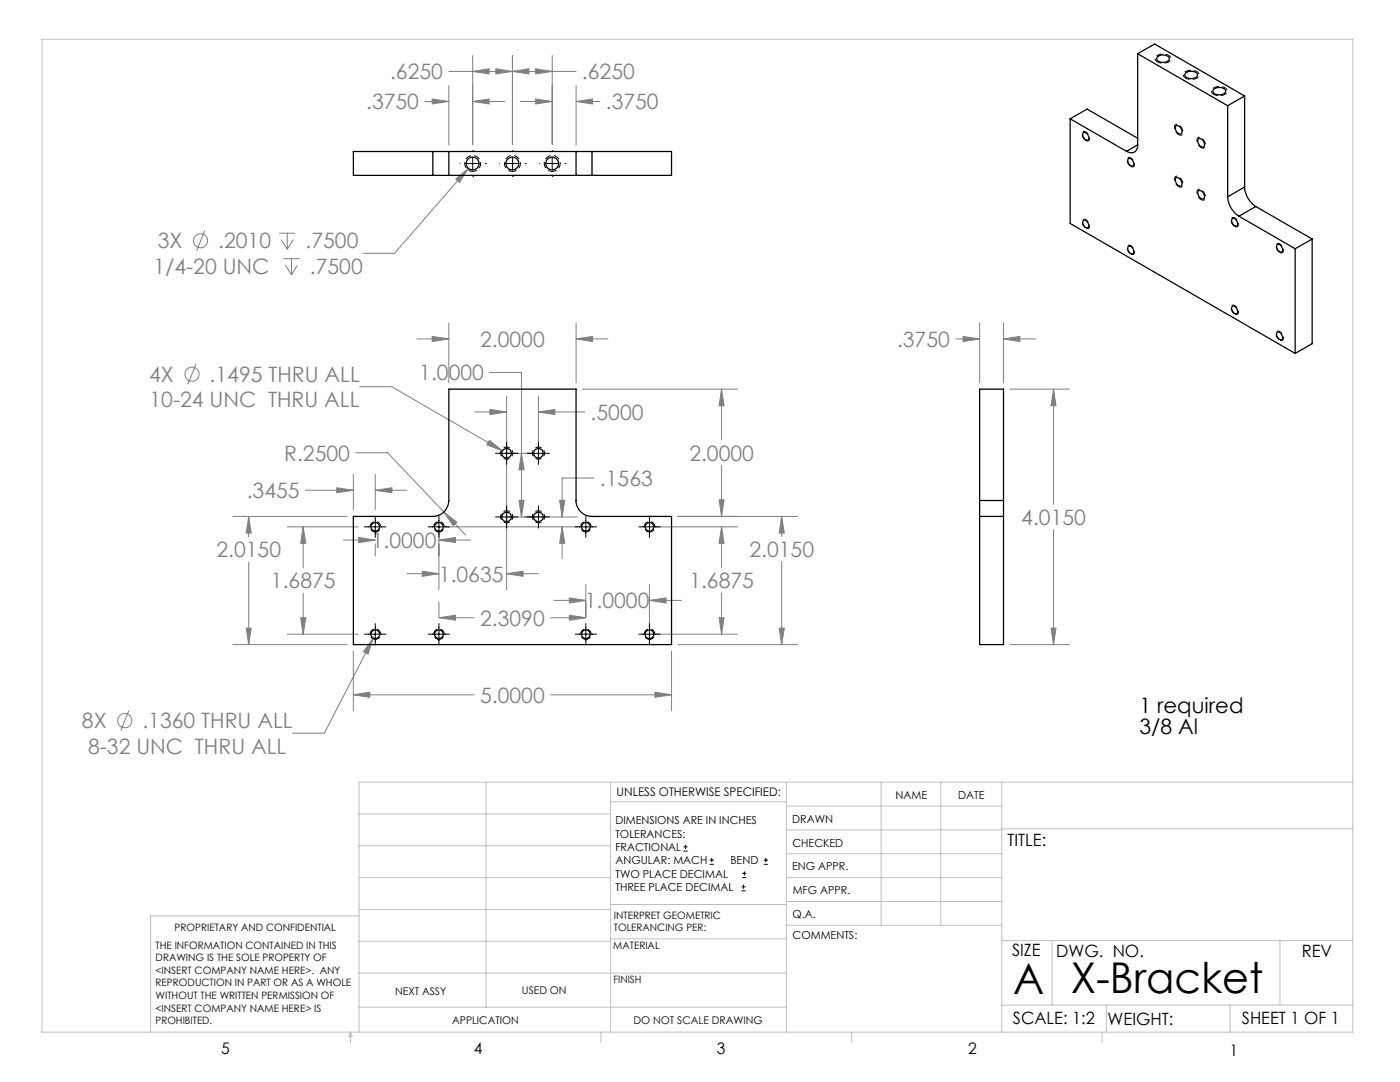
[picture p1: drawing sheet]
<svg xmlns="http://www.w3.org/2000/svg" width="279mm" height="216mm" viewBox="0 0 279 216" stroke-linecap="round" stroke-linejoin="round" font-family="sans-serif">
<g fill="none" stroke="#808080" stroke-width=".2">
<path d="M86.3 19.8l3.3 .4-3.3 .5zM89.6 17.1v11.9M89.6 14.3h25.4M94.3 14.3l3.3-.6v1zM94.3 11.1v17.7M99 13.7l3.3 .6-3.3 .4zM102.3 14.3l3.3-.6v1zM102.3 11.1v17.7M106.9 13.7l3.3 .6-3.3 .4zM106.9 19.8l3.3 .4-3.3 .5zM110.2 11.1v17.7M115 17.1v11.9"/>
<path d="M84.8 20.2h4.8M90.9 35.7l2.6-2.1-1.8 2.8zM93.5 33.6l-14.8 17h-6.3M94.3 20.2l3.3-.4v.9zM94.3 20.2h6.4M103.9 20.2h6.3M115 20.2l3.3-.4v.9zM115 20.2h4.7M40.9 46l-1.7 4.1M55.7 46.5h3.2M56.1 47.8l1.2 1.9M56.6 51.6h3.2"/>
<path d="M57 52.9l1.2 2M57.3 46.5v3.2M58.2 51.6v3.3M58.5 47.8l-1.2 1.9M59.4 52.9l-1.2 2M39.1 72.6l-1.6 4.1M71.8 77.2h6.3l22.2 12.8M83.2 67.6h6.4M86.3 67.1l3.3 .5-3.3 .6zM89.6 64.5v11.9M97.7 74.3h6.4v28.9M101.1 79v10.2"/>
<path d="M107.5 79v10.2M115 67.6l3.3-.5v1.1zM115 64.5v11.9M115 67.6h6.3M116.2 77.6h31M144 77.6l.5 3.4h-1zM144 77.6v10.2M190.7 67.6h4.8M192.2 67.1l3.3 .5-3.3 .6zM195.5 64.5v11.9M200.3 67.6l3.3-.5v1.1zM200.3 67.6h6.3"/>
<path d="M200.3 64.5v11.9M201.5 77.6h11.9M210.3 77.6l.4 3.4h-.9zM210.3 77.6v23M61 97.8h9.5M67.2 97.3l3.3 .5-3.3 .5zM70.5 94.7v7.1M71 90.3h6.4l11.2 11.9M74.9 97.8l3.3-.5v1zM74.9 94.7v7M74.9 97.8h6.3M94.8 82.2h6.3"/>
<path d="M97.7 87.9l2.6 2.1-3.1-1.2zM97.8 81.7l3.3 .5-3.3 .5zM100.9 90.5h5.3M101.1 91.7v26M103.6 99.8h1l-.5 3.4zM104.1 90.5l.5 3.2h-1zM107.5 82.2l3.2-.5v1zM107.5 82.2h9.2M111.7 99.8h1l-.5 3.4zM118.5 95.4h-6.3v7.8M143.5 99.7h1l-.5 3.3zM144 92.9v10.1"/>
<path d="M46.5 103h22.8M49.6 103l.5 3.4h-1zM49.6 103v4.1M49.6 112.2v16.4M57.3 105.1h14.2M60.5 105.1l.5 3.3h-1zM60.5 105.1v8.2M60.5 118.4v8.1M68.5 107.8h6.4M71.6 107.2l3.3 .6-3.3 .5zM74.9 108.5v2.4M81.2 114.5h6.4"/>
<path d="M84.3 114l3.3 .5-3.3 .5zM87.6 107.8l3.3-.6v1.1zM87.6 106.4v11.3M87.6 107.8h6.3M88.6 102.2l2.6 2-.7 .7zM88.6 102.2l4.3 4.6M88.9 105.1h26.5M100.9 103.2h14.5M101.1 114.5l3.3-.5v1zM101.1 114.5h6.4M110.6 119.8h6.3M112.2 105.1l.5 3.3h-1z"/>
<path d="M112.2 105.1v6.4M113.6 119.3l3.3 .5-3.3 .5zM116.9 116.6v6.6M129.6 119.8l3.3-.5v1zM129.6 116.6v8.7M129.6 119.8h6.4M130.9 105.1h16.3M135.3 103h23.9M144 105.1l.5 3.3h-1zM144 105.1v8.2M144 118.4v8.1M156 103l.5 3.4h-1z"/>
<path d="M156 103v4M156 112v16.6M210.3 105.7v22.9M46.5 128.6h22.8M49.1 125.3h1l-.5 3.3zM57.3 126.5h14.2M60 123.3h1l-.5 3.2zM70.5 138.6l3.3-.5v1zM70.5 129.9v11.9M70.5 138.6h24.1M74.5 127.3l-1.1 3.2-.9-.5zM74.5 127.3l-9.8 19h-6.3"/>
<path d="M87.6 123.3l3.3-.5v1zM87.6 120.1v3.1M87.6 123.3h7M109.9 138.6h24.1M109.9 123.3h7M113.6 122.8l3.3 .5-3.3 .5zM130.7 138.1l3.3 .5-3.3 .5zM130.9 126.5h16.3M134 129.9v11.9M135.3 128.6h23.9M143.5 123.3h1l-.5 3.2zM155.5 125.3h1l-.5 3.3z"/>
<path d="M201.5 128.6h11.9M209.8 125.3h.9l-.4 3.3zM25.7 141.8l-1.6 4"/>
<circle cx="40" cy="48" r="1.42"/>
<circle cx="38.3" cy="74.7" r="1.4"/>
<circle cx="24.9" cy="143.8" r="1.41"/>
</g>
<g fill="none" stroke="#000" stroke-width=".2">
<path d="M91.8 32.6h.1M93.1 32.6h2.5M94.3 30.1h.1M94.3 35.2h.1M94.3 31.4v2.5M96.9 32.6h.1M99.7 32.6h.1M101 32.6h2.5M102.3 30.1h.1M102.3 35.2h.1M102.3 31.4v2.5M104.8 32.6h.1"/>
<path d="M107.6 32.6h.1M108.9 32.6h2.6M110.2 30.1h.1M110.2 35.2h.1M110.2 31.4v2.5M112.7 32.6h.1M98.9 90.5h4.4M101.1 88.2v4.5M105.2 90.5h4.5M107.5 88.2v4.5M72.7 105.1h4.3M74.9 103v4.2"/>
<path d="M85.4 105.1h4.3M87.6 103v4.2M98.9 103.2h4.4M101.1 100.9v4.5M105.2 103.2h4.5M107.5 100.9v4.5M114.8 105.1h4.3M116.9 103v4.2M127.5 105.1h4.3M129.6 103v4.2M72.7 126.5h4.3M74.9 124.4v4.3"/>
<path d="M85.4 126.5h4.3M87.6 124.4v4.3M114.8 126.5h4.3M116.9 124.4v4.3M127.5 126.5h4.3M129.6 124.4v4.3M136.4 169.8h.8M136.4 169h.8M136.8 168.6v.8M141.6 172.5h.9M141.6 171.6h.9M142 171.2v.8"/>
<path d="M148 177.8h.8M148 177h.8M148.1 175.1h.8M148.1 174.3h.8M148.4 176.5v.8M148.6 173.9v.8M152.4 172.5h.8M152.4 171.6h.8M152.8 171.2v.8"/>
</g>
<path d="M74.9 106.1a1.04 1.04 0 0 1-.9-1.5 1.04 1.04 0 0 1 1.8-.1 1.04 1.04 0 0 1-.7 1.6h-.2M87.6 106.1a1.04 1.04 0 0 1-.9-1.5 1.04 1.04 0 0 1 1.8-.1 1.04 1.04 0 0 1-.7 1.6h-.2M116.9 106.1a1.04 1.04 0 0 1-.9-1.5 1.04 1.04 0 0 1 1.8-.1 1.04 1.04 0 0 1-.7 1.6h-.2M129.6 106.1a1.04 1.04 0 0 1-.9-1.5 1.04 1.04 0 0 1 1.8-.1 1.04 1.04 0 0 1-.7 1.6h-.2M74.9 127.6a1.04 1.04 0 0 1-.9-1.5 1.04 1.04 0 0 1 1.8-.2 1.04 1.04 0 0 1-.7 1.7h-.2M87.6 127.6a1.04 1.04 0 0 1-.9-1.5 1.04 1.04 0 0 1 1.8-.2 1.04 1.04 0 0 1-.7 1.7h-.2M116.9 127.6a1.04 1.04 0 0 1-.9-1.5 1.04 1.04 0 0 1 1.8-.2 1.04 1.04 0 0 1-.7 1.7h-.2M129.6 127.6a1.04 1.04 0 0 1-.9-1.5 1.04 1.04 0 0 1 1.8-.2 1.04 1.04 0 0 1-.7 1.7h-.2" fill="none" stroke="#000" stroke-width=".2" stroke-dasharray="1.3 .6" stroke-dashoffset=".2" stroke-linecap="butt"/>
<path d="M101.1 91.6a1.21 1.21 0 0 1-1.1-1.7 1.21 1.21 0 0 1 2.1-.2 1.21 1.21 0 0 1-.8 1.9h-.2M107.5 91.6a1.21 1.21 0 0 1-1.1-1.7 1.21 1.21 0 0 1 2.1-.2 1.21 1.21 0 0 1-.9 1.9h-.1M101.1 104.3a1.21 1.21 0 0 1-1.1-1.7 1.21 1.21 0 0 1 2.1-.2 1.21 1.21 0 0 1-.8 1.9h-.2M107.5 104.3a1.21 1.21 0 0 1-1.1-1.7 1.21 1.21 0 0 1 2.1-.2 1.21 1.21 0 0 1-.9 1.9h-.1" fill="none" stroke="#000" stroke-width=".2" stroke-dasharray="1.3 .6" stroke-dashoffset=".7" stroke-linecap="butt"/>
<path d="M231 12.3a.75 .75 0 0 1-.4-.8 .75 .75 0 0 1 .7-.6 1.82 1.82 0 0 1 2.4 .8 1.72 1.72 0 0 1-2.4 .8l-.3-.2M236.6 15.6a.75 .75 0 0 1-.4-.9 .75 .75 0 0 1 .7-.6 1.82 1.82 0 0 1 2.4 .8 1.72 1.72 0 0 1-2.4 .8l-.3-.1M242.2 18.8a.75 .75 0 0 1-.4-.8 .75 .75 0 0 1 .7-.6 1.82 1.82 0 0 1 2.4 .7 1.72 1.72 0 0 1-2.4 .9l-.3-.2M94.3 34.2a1.59 1.59 0 0 1-1.4-2.3 1.59 1.59 0 0 1 2.7-.2 1.59 1.59 0 0 1-1.1 2.5h-.2M102.3 34.2a1.59 1.59 0 0 1-1.4-2.3 1.59 1.59 0 0 1 2.7-.2 1.59 1.59 0 0 1-1.1 2.5h-.2M110.2 34.2a1.59 1.59 0 0 1-1.4-2.3 1.59 1.59 0 0 1 2.7-.2 1.59 1.59 0 0 1-1.1 2.5h-.2" fill="none" stroke="#000" stroke-width=".2" stroke-dasharray="1.3 .6" stroke-dashoffset=".4" stroke-linecap="butt"/>
<path d="M216.7 28a1.14 1.14 0 0 1-.4-1.8 1.21 1.21 0 0 1 .9 1.9l-.5-.1M225.7 33.2a1.14 1.14 0 0 1-.4-1.8 1.21 1.21 0 0 1 .9 1.9l-.5-.1M216.7 45.5a1.14 1.14 0 0 1-.4-1.8 1.21 1.21 0 0 1 .9 1.9l-.5-.1M225.7 50.7a1.14 1.14 0 0 1-.4-1.8 1.21 1.21 0 0 1 .9 1.9l-.5-.1M246.4 45.2a1.14 1.14 0 0 1-.4-1.8 1.21 1.21 0 0 1 .9 1.9l-.5-.1M255.4 50.4a1.14 1.14 0 0 1-.4-1.8 1.21 1.21 0 0 1 .9 1.8h-.5M246.4 62.7a1.14 1.14 0 0 1-.4-1.8 1.21 1.21 0 0 1 .9 1.9l-.5-.1M255.4 67.9a1.14 1.14 0 0 1-.4-1.8 1.21 1.21 0 0 1 .9 1.8h-.5" fill="none" stroke="#000" stroke-width=".2" stroke-dasharray="1.3 .6" stroke-dashoffset="-.1" stroke-linecap="butt"/>
<path d="M235.2 37.2a1.44 1.44 0 0 1-.6-2 1.39 1.39 0 0 1 1.2 2.1l-.6-.1M235.2 26.9a1.44 1.44 0 0 1-.6-2.1 1.39 1.39 0 0 1 1.2 2.1h-.6M239.7 39.8a1.44 1.44 0 0 1-.6-2 1.39 1.39 0 0 1 1.2 2.1l-.6-.1M239.7 29.5a1.44 1.44 0 0 1-.6-2.1 1.39 1.39 0 0 1 1.2 2.1h-.6" fill="none" stroke="#000" stroke-width=".2" stroke-dasharray="1.3 .6" stroke-dashoffset=".5" stroke-linecap="butt"/>
<g fill="none" stroke="#c0c0c0" stroke-width=".2">
<path d="M8.4 7.8h261.6v198.2h-261.6zM97 156.1v44.9M121.8 156.1v49.9M121.8 160h35.2M157 156.1v49.9M175.9 156.1v28.5M187.7 156.1v28.5M199.9 156.1v49.9M270 156.1h-198.4v49.9M71.6 175.1h50.2M71.6 168.8h50.2M71.6 162.4h50.2"/>
<path d="M157 170.4h42.9M157 165.6h42.9M157 160.8h42.9M157 175.1h42.9M157 179.9h42.9M199.9 165.4h70.1M71.6 194.2h85.4M71.6 187.8h50.2M71.6 181.5h50.2M71.6 182.7h-41.5v23.3M121.8 187.3h35.2M121.8 180.5h35.2"/>
<path d="M157 184.6h42.9M199.9 187.7h70.1M210 187.7v12.9M255.4 187.7v12.9M70 206v2.1M70 206l.3 .8h-.7zM71.6 201h85.4M119.9 206v2.1M170 206v2.1M199.9 200.6h70.1M220 206v2.1M220.8 200.6v5.4"/>
<path d="M245.5 200.6v5.4"/>
</g>
<path d="M74.5 127.3l-2 2.7 .9 .5zM97.7 87.9l-.5 .9 3.1 1.2zM115 67.6l3.3-.5v1.1zM86.3 67.1l3.3 .5-3.3 .6zM88.6 102.2l1.9 2.7 .7-.7zM144 77.6l.5 3.4h-1zM143.5 99.7h1l-.5 3.3zM155.5 125.3h1l-.5 3.3zM156 103l.5 3.4h-1zM70.5 138.6l3.3-.5v1zM130.7 138.1l3.3 .5-3.3 .5zM49.6 103l.5 3.4h-1zM49.1 125.3h1l-.5 3.3zM74.9 97.8l3.3-.5v1zM67.2 97.3l3.3 .5-3.3 .5zM71.6 107.2l3.3 .6-3.3 .5zM87.6 107.8l3.3-.6v1.1zM60.5 105.1l.5 3.3h-1zM60 123.3h1l-.5 3.2zM87.6 123.3l3.3-.5v1zM113.6 122.8l3.3 .5-3.3 .5zM113.6 119.3l3.3 .5-3.3 .5zM129.6 119.8l3.3-.5v1zM143.5 123.3h1l-.5 3.2zM144 105.1l.5 3.3h-1zM97.8 81.7l3.3 .5-3.3 .5zM107.5 82.2l3.2-.5v1zM104.1 90.5l.5 3.2h-1zM103.6 99.8h1l-.5 3.4zM101.1 114.5l3.3-.5v1zM84.3 114l3.3 .5-3.3 .5zM112.2 105.1l.5 3.3h-1zM111.7 99.8h1l-.5 3.4zM90.9 35.7l.8 .7 1.8-2.8zM86.3 19.8l3.3 .4-3.3 .5zM94.3 20.2l3.3-.4v.9zM94.3 14.3l3.3-.6v1zM99 13.7l3.3 .6-3.3 .4zM102.3 14.3l3.3-.6v1zM106.9 13.7l3.3 .6-3.3 .4zM106.9 19.8l3.3 .4-3.3 .5zM115 20.2l3.3-.4v.9zM210.3 77.6l.4 3.4h-.9zM209.8 125.3h.9l-.4 3.3zM192.2 67.1l3.3 .5-3.3 .6zM200.3 67.6l3.3-.5v1.1z" fill="#808080"/>
<g fill="none" stroke="#000" stroke-width=".25">
<path d="M227 10.7l18 10.4M227 10.7v18.2M227 10.7l3.4-1.9 18 10.4M230.9 11.4a1.66 1.66 0 0 1 2.4 .1 .85 .85 0 0 1-1 1 1.17 1.17 0 0 1-1.4-.9zM236.6 14.5a1.65 1.65 0 0 1 2.4 .4 1.55 1.55 0 0 1-2.4 .4l-.2-.3zM242.3 17.8a1.58 1.58 0 0 1 2.3 .4 1.53 1.53 0 0 1-2.4 .3l-.2-.3zM248.4 19.2l-3.4 1.9M248.4 19.2v18.1M86.4 35h3.2M86.4 30.2h3.2M86.4 30.2h-15.9v4.8h15.9M86.4 30.2v4.8"/>
<path d="M89.6 30.2v4.8M89.6 35h25.4M89.6 30.2h25.4M115 35h3.1M115 30.2h3.1M115 30.2v4.8M118.1 30.2h15.9v4.8h-15.9M118.1 30.2v4.8M213.6 23.7v20.9l44.9 25.9M213.6 23.7l11.2 6.5M213.6 23.7l3.4-1.9 10 5.8M216.1 26.5a.82 .82 0 0 1 1.2 .8 .47 .47 0 0 1-.3 .7 .47 .47 0 0 1-.6-.4l-.3-.4z"/>
<path d="M225.1 31.7a.82 .82 0 0 1 1.2 .8 .48 .48 0 0 1-.3 .7 .48 .48 0 0 1-.6-.4l-.3-.6zM227 28.9a1.36 1.36 0 0 1-.6 1.4 1.36 1.36 0 0 1-1.6-.1M227 28.9l-2.2 1.3M234.6 35.6a.7 .7 0 0 1 1.1 .5 .56 .56 0 0 1 .2 .6 .56 .56 0 0 1-.5 .4 1.37 1.37 0 0 1-.8-1.5zM234.7 25.1a1.06 1.06 0 0 1 1 .5 1.06 1.06 0 0 1 0 1.1 1.14 1.14 0 0 1-1-1.6zM239.2 38.1a1.06 1.06 0 0 1 1 .5 1.06 1.06 0 0 1 0 1.1 1.14 1.14 0 0 1-1-1.6zM239.2 27.7a1.06 1.06 0 0 1 1 .5 1.06 1.06 0 0 1 0 1.1 1.14 1.14 0 0 1-1-1.6zM245 39.3a5 5 0 0 0 2.3 3.8M245 21.1v18.2M248.4 37.3a4.9 4.9 0 0 0 2.2 3.9M248.4 37.3l-3.4 2M216.1 44a.92 .92 0 0 1 1 .3 .92 .92 0 0 1 .2 .9 .56 .56 0 0 1-.6 .3 .56 .56 0 0 1-.4-.6l-.2-.6z"/>
<path d="M225.1 49.2a.82 .82 0 0 1 1.2 .8 .48 .48 0 0 1-.3 .7 .48 .48 0 0 1-.6-.4l-.3-.6zM246 43.6a.99 .99 0 0 1 .8 1.5 .99 .99 0 0 1-.8-1.5zM247.3 43.1l11.2 6.5M250.6 41.2l-3.3 1.9M250.6 41.2l11.3 6.5M254.8 48.9a.92 .92 0 0 1 1 .2 .92 .92 0 0 1 .2 1 .56 .56 0 0 1-.6 .2 .56 .56 0 0 1-.4-.5l-.2-.4zM258.5 49.6v20.9M261.9 47.7v20.9l-3.4 1.9M261.9 47.7l-3.4 1.9M89.6 77.6h25.4v22.3a3.2 3.2 0 0 0 3.1 3.1h15.9v25.6h-63.5v-25.6h15.9a3.2 3.2 0 0 0 3.2-3.1zM245.9 61.2a.91 .91 0 0 1 .9 .2 .91 .91 0 0 1 .2 1 .56 .56 0 0 1-.6 .2 .56 .56 0 0 1-.4-.5l-.2-.6zM254.8 66.4a.92 .92 0 0 1 1 .2 .92 .92 0 0 1 .2 1 .56 .56 0 0 1-.6 .2 .56 .56 0 0 1-.4-.5l-.2-.4z"/>
<path d="M195.5 99.9v3.1M195.5 99.9v-22.3h4.8v22.3M195.5 99.9h4.8M200.3 99.9v3.1M195.5 103h4.8M195.5 103v25.6h4.8v-25.6"/>
<circle cx="94.3" cy="32.6" r="1.28"/>
<circle cx="102.2" cy="32.6" r="1.28"/>
<circle cx="110.2" cy="32.6" r="1.28"/>
<circle cx="101.1" cy="90.4" r=".96"/>
<circle cx="107.4" cy="90.4" r=".96"/>
<circle cx="74.9" cy="105.1" r=".85"/>
<circle cx="87.6" cy="105.1" r=".85"/>
<circle cx="101.1" cy="103.1" r=".96"/>
<circle cx="107.4" cy="103.1" r=".96"/>
<circle cx="116.9" cy="105.1" r=".85"/>
<circle cx="129.6" cy="105.1" r=".85"/>
<circle cx="74.9" cy="126.6" r=".86"/>
<circle cx="87.6" cy="126.6" r=".86"/>
<circle cx="116.9" cy="126.6" r=".86"/>
<circle cx="129.6" cy="126.6" r=".86"/>
</g>
<g font-size="8.5">
<text x="202.2" y="198.3">A</text>
<text x="213.7" y="198.1">X-Bracket</text>
</g>
<g font-size="4.2" fill="#808080">
<text x="77.8" y="15.8">.6250</text>
<text x="116.1" y="15.8">.6250</text>
<text x="73.1" y="21.8">.3750</text>
<text x="120.9" y="21.8">.3750</text>
<text x="31.5" y="49.6">3X</text>
<text x="43.5" y="49.6">.2010</text>
<text x="61" y="49.6">.7500</text>
<text x="30.6" y="54.7">1/4-20 UNC</text>
<text x="61.8" y="54.7">.7500</text>
<text x="95.8" y="69.2">2.0000</text>
<text x="179" y="69.2">.3750</text>
<text x="29.8" y="76.2">4X</text>
<text x="41.8" y="76.2">.1495 THRU ALL</text>
<text x="83.7" y="75.9">1.0000</text>
<text x="29.8" y="81.3">10-24 UNC THRU ALL</text>
<text x="117.9" y="83.8">.5000</text>
<text x="56.7" y="91.9">R.2500</text>
<text x="137.6" y="91.9">2.0000</text>
<text x="49.2" y="99.4">.3455</text>
<text x="119.7" y="97">.1563</text>
<text x="203.8" y="104.7">4.0150</text>
<text x="43.2" y="111.2">2.0150</text>
<text x="74.2" y="109.4">1.0000</text>
<text x="149.6" y="111.1">2.0150</text>
<text x="54.1" y="117.4">1.6875</text>
<text x="87.6" y="116.1">1.0635</text>
<text x="137.6" y="117.4">1.6875</text>
<text x="95.8" y="124.8">2.3090</text>
<text x="116.7" y="121.4">1.0000</text>
<text x="95.8" y="140.2">5.0000</text>
<text x="16.4" y="145.3">8X</text>
<text x="28.4" y="145.3">.1360 THRU ALL</text>
<text x="17.6" y="150.4">8-32 UNC THRU ALL</text>
</g>
<g font-size="4.2">
<text x="227.4" y="142.4">1 required</text>
<text x="227.4" y="146.5">3/8 Al</text>
</g>
<g font-size="3.4">
<text x="201.1" y="168.8">TITLE:</text>
<text x="202" y="190.8">SIZE</text>
<text x="210.8" y="190.9">DWG. NO.</text>
<text x="259.8" y="191">REV</text>
<text x="202.1" y="204.4">SCALE: 1:2</text>
<text x="221" y="204.5">WEIGHT:</text>
<text x="247.8" y="204.4">SHEET 1 OF 1</text>
</g>
<g font-size="3.2">
<text x="44.2" y="210.4">5</text>
<text x="94.6" y="210.3">4</text>
<text x="143.1" y="210.4">3</text>
<text x="193.2" y="210.3">2</text>
<text x="245.4" y="210.6">1</text>
</g>
<text font-size="2.4" x="123.1" y="158.9">UNLESS OTHERWISE SPECIFIED:</text>
<g font-size="2.2">
<text x="178.7" y="159.4">NAME</text>
<text x="191.2" y="159.4">DATE</text>
<text x="122.8" y="164.5">DIMENSIONS ARE IN INCHES</text>
<text x="122.8" y="167.1">TOLERANCES:</text>
<text x="158.1" y="164.2">DRAWN</text>
<text x="122.8" y="169.8">FRACTIONAL</text>
<text x="122.8" y="172.5">ANGULAR: MACH</text>
<text x="145.8" y="172.5">BEND</text>
<text x="158.1" y="173.7">ENG APPR.</text>
<text x="158.2" y="169.1">CHECKED</text>
<text x="122.8" y="175.1">TWO PLACE DECIMAL</text>
<text x="122.8" y="177.8">THREE PLACE DECIMAL</text>
<text x="158.2" y="178.4">MFG APPR.</text>
<text x="158.2" y="183.2">Q.A.</text>
<text x="158.2" y="187.4">COMMENTS:</text>
</g>
<g font-size="2.1">
<text x="78.8" y="198.5">NEXT ASSY</text>
<text x="104.2" y="198.4">USED ON</text>
<text x="90.2" y="204.3">APPLICATION</text>
<text x="126.4" y="204.3">DO NOT SCALE DRAWING</text>
</g>
<g font-size="2">
<text x="34.8" y="185.7">PROPRIETARY AND CONFIDENTIAL</text>
<text x="122.5" y="183.3">INTERPRET GEOMETRIC</text>
<text x="122.5" y="185.9">TOLERANCING PER:</text>
<text x="31.1" y="189.3">THE INFORMATION CONTAINED IN THIS</text>
<text x="31.1" y="191.8">DRAWING IS THE SOLE PROPERTY OF</text>
<text x="122.4" y="189.4">MATERIAL</text>
<text x="31.1" y="194.3">&lt;INSERT COMPANY NAME HERE&gt;. ANY</text>
<text x="31.1" y="196.8">REPRODUCTION IN PART OR AS A WHOLE</text>
<text x="122.4" y="196.2">FINISH</text>
<text x="31.1" y="199.4">WITHOUT THE WRITTEN PERMISSION OF</text>
<text x="31.1" y="201.9">&lt;INSERT COMPANY NAME HERE&gt; IS</text>
<text x="31.1" y="204.4">PROHIBITED.</text>
</g>
</svg>
